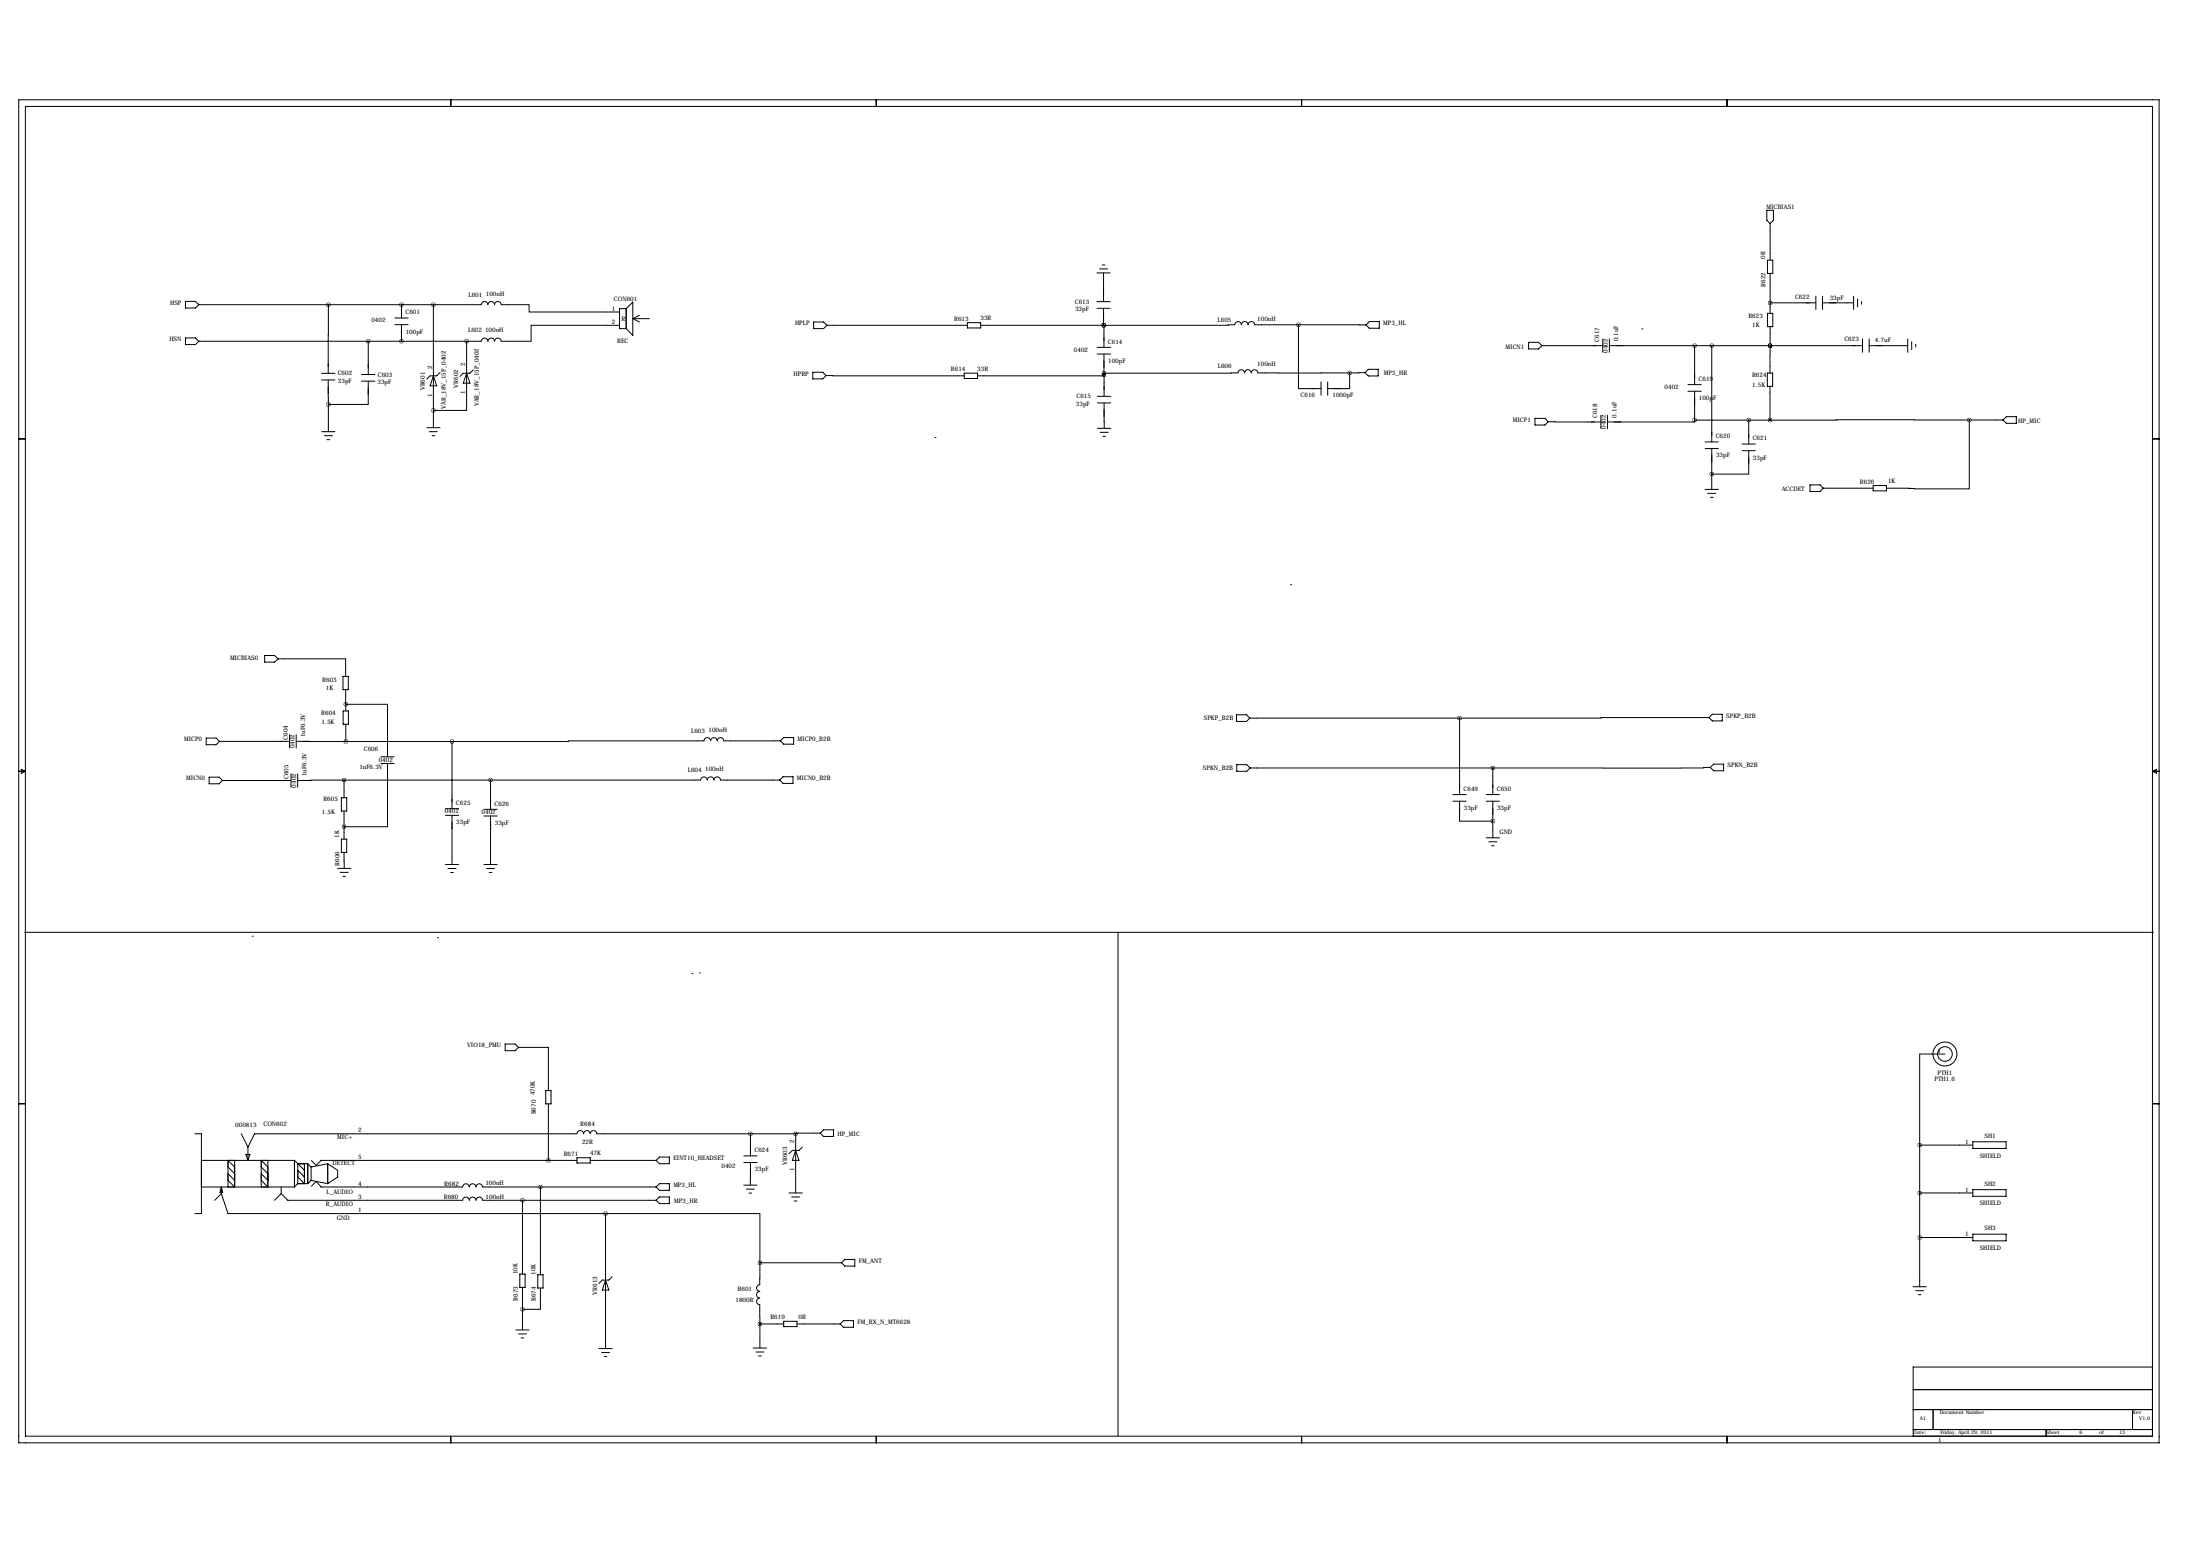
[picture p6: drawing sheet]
<svg xmlns="http://www.w3.org/2000/svg" width="841mm" height="594mm" viewBox="0 0 841 594" stroke-linecap="round" stroke-linejoin="round" font-family="sans-serif">
<g fill="none" stroke="#000" stroke-width=".38">
<path d="M7.2 38.1h817.8v513.1h-817.8zM172.3 38.1v2.6M334.8 38.1v2.6M497.4 38.1v2.6M659.9 38.1v2.6M9.7 40.7h812.8v508h-812.8zM675.1 80.3h2.6v3.8l-1.3 1.3-1.3-1.3zM675.4 99.4h2v5.1h-2zM676.4 85.4v14M70.9 115.1h3.8l1.2 1.3-1.2 1.3h-3.8zM75.9 116.4h108a1.27 1.27 0 0 1 1.3-1.2 1.27 1.27 0 0 1 1.2 1.2 1.27 1.27 0 0 1 1.3-1.2 1.27 1.27 0 0 1 1.3 1.2 1.27 1.27 0 0 1 1.2-1.2 1.27 1.27 0 0 1 1.3 1.2h10.7v2.8h34.5M125.5 116.4l-.1 26.2"/>
<path d="M153.4 116.4h.1M153.4 116.4v5.1M165.6 116.4v47M239.3 117.9h-2.6v7.6h2.6M239.3 117.9v7.6M239.3 117.9l2.5-2.5v12.7l-2.5-2.6M419.2 115.2h5M419.2 117.8h5M419.2 104.3h5M420.2 102.7h3M421.2 101.2h1M421.7 104.3v10.9"/>
<path d="M421.7 117.8v6.5M675.4 119.7h2v5.1h-2zM676.4 104.5v15.2M676.4 115.7h17.5M693.9 113.2v5M696.4 115.7h11.9M696.4 113.2v5M708.3 113.2v5M709.8 114.2v3M711.4 115.2v1M70.9 129.1h3.8l1.2 1.3-1.2 1.2h-3.8zM140.7 130.4v12.7"/>
<path d="M150.9 121.5h5.1M150.9 124h5.1M153.4 124v6.4M178.3 130.4v26.4h-12.7M236.7 124.3h-33.8v6.1h-11.4a1.27 1.27 0 0 0-1.3-1.2 1.27 1.27 0 0 0-1.2 1.2 1.27 1.27 0 0 0-1.3-1.2 1.27 1.27 0 0 0-1.3 1.2 1.27 1.27 0 0 0-1.2-1.2 1.27 1.27 0 0 0-1.3 1.2h-108M241.8 121.7h6.4M241.8 121.7l2.5 1.3M244.3 120.5l-2.5 1.2M310.9 123h3.8l1.3 1.3-1.3 1.2h-3.8zM316 124.3h53.7M369.7 123.3h5.1v2h-5.1zM374.8 124.3h47"/>
<path d="M419.3 132.7h5.1M419.3 135.2h5.1M421.8 124.3v8.4M421.8 135.2v8M496.2 124.1h-16.8a1.27 1.27 0 0 0-1.2-1.2 1.27 1.27 0 0 0-1.3 1.2 1.27 1.27 0 0 0-1.3-1.2 1.27 1.27 0 0 0-1.2 1.2 1.27 1.27 0 0 0-1.3-1.2 1.27 1.27 0 0 0-1.3 1.2h-2.5v.2h-47.5M496.2 124.1h25.8M496.2 124.1v24.4h8.6M523.2 122.9h3.8v2.5h-3.8l-1.2-1.3zM584.1 130.8h3.8l1.3 1.2-1.3 1.3h-3.8zM589.2 132h23.2M612.4 129.5v5.1M615 132h96.7"/>
<path d="M615 129.5v5.1M627.4 125.6h.1M647.5 132v14.9M654.1 132v36.8M676.4 132v10.5M676.4 132h.1M676.4 124.8v7.2M711.7 129.5v5.1M714.2 132h14.8M714.2 129.5v5.1M729 129.5v5.1M730.5 130.5v3.1"/>
<path d="M732 131.5v1.1M122.9 142.6h5.1M122.9 145.2h5.1M125.4 145.2l.1 9.3M125.5 154.5v10.4M138.2 143.1h5.1M138.2 145.6h5.1M140.7 145.6v8.9h-15.2M165.6 143.6l1.3 3.8h-2.6zM168.1 142.3l-1.2 1.3h-2.6l-1.2 1.3M178.3 142.6l1.3 3.8h-2.6zM180.8 141.3l-1.2 1.3h-2.6l-1.2 1.2"/>
<path d="M310.6 142.2h3.8l1.3 1.3-1.3 1.2h-3.8zM315.7 143.5l52.8 .1M368.5 142.6h5v2h-5zM419.4 151.4h5M419.4 153.9h5M421.8 143.2l.1 8.2M421.8 143.2v.4h-48.3M421.9 153.9v9.7M504.8 145.9v5.1M507.3 145.9v5.1M515.7 142.5h-35a1.27 1.27 0 0 0-1.3-1.3 1.27 1.27 0 0 0-1.3 1.3 1.27 1.27 0 0 0-1.2-1.3 1.27 1.27 0 0 0-1.3 1.3 1.27 1.27 0 0 0-1.3-1.3 1.27 1.27 0 0 0-1.2 1.2l-51.3 .2M515.7 142.5v6h-8.4"/>
<path d="M521.6 142.4l-5.9 .1M522.8 141.1h3.8v2.5h-3.8l-1.2-1.2zM586.5 159.8h3.8l1.3 1.3-1.3 1.3h-3.8zM611.7 158.7v5M614.3 158.7v5M645 146.9h5.1M645 149.5h5.1M647.5 149.5v11M675.3 142.5h2.1v5.1h-2.1zM676.4 147.6v12.9M7.2 167.7h2.5M122.9 164.9h5.1"/>
<path d="M124 166.4h3M125 168h1M163.1 163.4h5M164.1 164.9h3M165.1 166.4h1M357.3 167.2h.1M419.4 163.6h5.1M420.4 165.2h3.1M421.4 166.7h1.1M591.6 161.1l20.1 .1M647.5 160.5v.7h-33.2M647.5 160.5h28.9"/>
<path d="M651.6 168.8h5M651.6 171.4h5M654.1 171.4v15.6M665.7 169.6h5.1M665.7 172.2h5.1M668.2 172.2v8.9h-14.1M668.2 160.5v9.1M752.5 160.4l-76.1 .1M752.5 160.4v26.4l-31.6-.3M752.5 160.4h12.9M765.4 160.4l1.3-1.2h3.8v2.5h-3.8zM822.5 167.7h2.5"/>
<path d="M651.6 187h5M652.6 188.5h3M653.6 190h1M691.6 185.2h3.9l1.2 1.3-1.2 1.3h-3.9zM696.7 186.5h19.1M715.8 185.5h5.1v2h-5.1zM493.1 223.4h.1M101.1 250.4h3.9l1.2 1.3-1.2 1.3h-3.9zM106.2 251.7h25.9v6.7M131.1 258.4h2v5.1h-2zM131.1 271.6h2v5.1h-2zM132.1 263.5v5.6"/>
<path d="M132.1 269.1h16v20M132.1 269.1h.1M132.1 269.1v2.5M132.1 276.7v6.6M472.5 273.1h3.8l1.3 1.2-1.3 1.3h-3.8zM477.6 274.3h80.1M557.7 274.3v29.2M653 274.1l-95.3 .2M654.3 272.9h3.8v2.5h-3.8l-1.3-1.3zM7.2 294.7h2.5M8.2 293.9l1.5 .8-1.5 .7zM78.8 282h3.8l1.3 1.2-1.3 1.3h-3.8z"/>
<path d="M79.9 296.9h3.8l1.3 1.3-1.3 1.2h-3.8zM83.9 283.2h26.7M85 298.2h26.2M110.6 280.7v5.1M111.2 295.6v5.1M113.2 283.2l18.9 .1M113.2 280.7v5.1M113.7 295.6v5.1M131.5 298l-17.8 .2M131.5 298v6.8M131.5 298h136.2M132.1 283.3h40.6"/>
<path d="M145.5 289.1h5.1M145.5 291.7h5.1M148.1 291.7v24.1h-16.6M172.7 283.3v25.6M187.5 298v11.2M267.7 298a1.27 1.27 0 0 1 1.3-1.2 1.27 1.27 0 0 1 1.3 1.2M270.3 298a1.27 1.27 0 0 1 1.2-1.2 1.27 1.27 0 0 1 1.3 1.2M272.8 298a1.27 1.27 0 0 1 1.3-1.2 1.27 1.27 0 0 1 1.2 1.2h22.6M298.2 283h-21.6a1.27 1.27 0 0 0-1.3-1.2 1.27 1.27 0 0 0-1.2 1.2 1.27 1.27 0 0 0-1.3-1.2 1.27 1.27 0 0 0-1.3 1.2 1.27 1.27 0 0 0-1.2-1.2 1.27 1.27 0 0 0-1.3 1.2l-96.3 .3M299.2 296.7h3.8v2.6h-3.8l-1.3-1.3zM299.5 281.8h3.8v2.5h-3.8l-1.3-1.3zM472.6 292.1h3.8l1.3 1.3-1.3 1.3h-3.8z"/>
<path d="M477.7 293.4h92.7M570.4 293.4v10.1M653.5 293.2l-11.1 .2h-72M654.8 291.9h3.8v2.6h-3.8l-1.3-1.3zM822.5 294.7h2.5M822.5 294.7l1.5-.8v1.5zM130.5 304.8h2v5h-2zM131.5 309.8v10.8M170.2 308.9h5.1M170.2 311.5h5.1M172.7 311.5v18.8M184.9 309.2h5.1"/>
<path d="M184.9 311.7h5.1M187.5 311.7v18.6M555.2 303.5h5.1M555.2 306.1h5.1M557.7 306.1v7.6h12.7M567.9 303.5h5.1M567.9 306.1h5.1M570.4 306.1v14M129 331.7h5.1M130 333.3h3M130.5 320.6h2v5h-2zM131 334.8h1"/>
<path d="M131.5 325.6v6.1M170.2 330.3h5.1M171.2 331.8h3M172.2 333.3h1M184.9 330.3h5.1M185.9 331.8h3.1M186.9 333.3h1.1M567.9 320.1h5.1M568.9 321.6h3.1M569.9 323.1h1M9.4 356.2h813.6M96.4 357.7h.1"/>
<path d="M167.2 358.2h.1M427.2 356.2v192.3M264.4 371.9h.1M267.2 371.7h.1M193 398.9h3.8l1.3 1.2-1.3 1.3h-3.8zM198.1 400.1h11.4v16.5M208.5 416.6h2.1v5.1h-2.1zM743.2 402.7h-9.6v34.8M7.2 421.7h2.5M74.4 433.1h2.6v30.5h-2.6M92.2 433.1l2.5 5.1M94.7 438.2v5.1"/>
<path d="M209.5 421.7v21.6M286.8 433.1v8.5M304 433.1h-75.9a1.27 1.27 0 0 0-1.3-1.2 1.27 1.27 0 0 0-1.2 1.2 1.27 1.27 0 0 0-1.3-1.2 1.27 1.27 0 0 0-1.3 1.2 1.27 1.27 0 0 0-1.3-1.2 1.27 1.27 0 0 0-1.2 1.2h-123.2l-2.6 5.1M304 433.1h.1M304 439.5l1.3 3.8h-2.5zM304 433.1v22.6M306.6 438.2l-1.3 1.3h-2.5l-1.3 1.3M313.4 432.9h-9.4v.2M313.4 432.9l1.3-1.3h3.8v2.6h-3.8zM733.6 437.5h20.3M733.6 437.5v54.1M753.9 436.2h12.7v2.5h-12.7z"/>
<path d="M822.5 421.7h2.5M77 443.3h35.5M77 453.5h35.5M84.6 456l-2.6 2.5M84.6 453.5v2.5M84.6 456l2.5 7.6h144.3M84.6 453.5l.5 2h-1zM87.1 448.4l2.6 2.5M87.1 445.8l2.6 2.6M89.7 443.3v10.2l-2.6-2.6M89.7 445.8l-2.6-2.5v10.2M94 441h1.5l-.8 2.3z"/>
<path d="M99.8 448.4l2.6 2.5M99.8 445.8l2.6 2.6M102.4 443.3v10.2l-2.6-2.6M102.4 445.8l-2.6-2.5v10.2M107.4 456l2.6 2.5h66.8a1.27 1.27 0 0 1 1.3-1.2 1.27 1.27 0 0 1 1.2 1.2 1.27 1.27 0 0 1 1.3-1.2 1.27 1.27 0 0 1 1.3 1.2 1.27 1.27 0 0 1 1.2-1.2 1.27 1.27 0 0 1 1.3 1.2h66.3M107.4 453.5v2.5M107.4 456l-2.5 2.5M112.5 443.3l3.8 3.8M112.5 443.3v10.2M113.8 452.2h3.8M113.8 447.1l2.5 2.6M113.8 452.2l-1.3 1.3"/>
<path d="M116.3 444.6v7.6l-2.5-2.5M117.6 444.6h-3.8v7.6M117.6 444.6l1.3 1.2M117.6 444.6v7.6M118.9 445.8v5.1M118.9 450.9l-1.3 1.3M118.9 450.9l6.3 1.3M119 453.2l1.9-1.9 1.8 2.2 54.1-.1a1.27 1.27 0 0 1 1.3-1.2 1.27 1.27 0 0 1 1.2 1.3 1.27 1.27 0 0 1 1.3-1.3 1.27 1.27 0 0 1 1.3 1.3 1.27 1.27 0 0 1 1.2-1.3 1.27 1.27 0 0 1 1.3 1.3h66.3M125.2 444.6l3.8 2.5v2.6l-3.8 2.5M125.2 444.6v7.6M125.2 444.6l-6.3 1.2M199.6 458.5v28.2"/>
<path d="M206.5 453.5v33.5M220.5 442.3h5.1v2h-5.1zM220.5 443.3h-97.8l-1.8 1.9-1.9-1.8M225.6 443.3h25.1M250.7 458.5l1.3-1.2h3.8v2.5h-3.8zM252 442h3.8v2.6h-3.8l-1.3-1.3zM252 452.2h3.8v2.5h-3.8l-1.3-1.2zM284.2 452.7h5.1M284.2 441.6h5.1M284.2 444.1h5.1M285.2 454.3h3M286.2 455.8h1"/>
<path d="M286.8 444.1l-.1 8.6M301.5 455.7h5.1M302.5 457.3h3.1M303.5 458.8h1M733.6 455.7h20.3M753.9 454.5h12.7v2.5h-12.7zM231.4 463.6h59v18.8M231.4 463.6v51.6M733.6 472.8h20.3M753.9 471.5h12.7v2.5h-12.7zM198.6 486.7h2.1v5.1h-2.1zM199.6 491.8v16.3"/>
<path d="M205.5 487h2v5.1h-2zM206.5 492.1v8.1h-6.9M231.4 489l1.3 3.8h-2.6zM233.9 487.8l-1.2 1.2h-2.6l-1.2 1.3M290.4 482.4l-.1 8.4a1.27 1.27 0 0 0-1.2 1.3 1.27 1.27 0 0 0 1.2 1.2 1.27 1.27 0 0 0-1.2 1.3 1.27 1.27 0 0 0 1.2 1.3 1.27 1.27 0 0 0-1.2 1.2 1.27 1.27 0 0 0 1.2 1.3l.1 7.4M290.4 482.4h31.2M322.8 481.1h3.8v2.6h-3.8l-1.2-1.3zM731 491.6h5.1M732 493.1h3.1M733 494.6h1.1M197.1 508.1h5.1M198.1 509.6h3.1"/>
<path d="M199.1 511.1h1.1M228.9 515.2h5M229.9 516.7h3M230.9 518.2h1M287.8 515h5.1M288.8 516.5h3.1M289.9 518h1M290.4 505.8h9.1M290.4 505.8v9.2M299.5 504.8h5v2h-5zM304.5 505.8h16.6M322.3 504.5h3.8v2.6h-3.8l-1.2-1.3z"/>
<path d="M731.1 530.9h91.4M731.1 538.5h91.4M738.7 538.5v7.6M814.9 538.5v7.6M822.5 522.2h-91.4v26.5M172.3 548.7v2.5M334.8 548.7v2.5M497.4 548.7v2.5M659.9 548.7v2.5M731.1 546.1h91.4M781.9 546.1v2.6"/>
<circle cx="743.2" cy="402.7" r="4.6"/>
<circle cx="743.2" cy="402.7" r="2.79"/>
</g>
<path d="M140.7 130.4a.05 .05 0 0 0 .1 0 .05 .05 0 0 0-.1 0zM125.4 154.5a.05 .05 0 0 0 .1 0 .05 .05 0 0 0-.1 0zM153.4 116.4a.05 .05 0 0 0 .1 0 .05 .05 0 0 0-.1 0zM153.4 130.4a.05 .05 0 0 0 .1 0 .05 .05 0 0 0-.1 0zM132.1 269.1a.05 .05 0 0 0 .1 0 .05 .05 0 0 0-.1 0zM131.4 315.8a.05 .05 0 0 0 .1 0 .05 .05 0 0 0-.1 0zM421.6 124.3a.05 .05 0 0 0 .1 0 .05 .05 0 0 0-.1 0zM421.8 143.2a.05 .05 0 0 0 .1 0 .05 .05 0 0 0-.1 0zM421.8 124.3a.05 .05 0 0 0 .1 0 .05 .05 0 0 0-.1 0zM421.8 142.6a.05 .05 0 0 0 .1 0 .05 .05 0 0 0-.1 0zM496.1 124.1a.05 .05 0 0 0 .1 0 .05 .05 0 0 0-.1 0zM515.7 142.5a.05 .05 0 0 0 .1 0 .05 .05 0 0 0-.1 0zM647.5 132a.06 .06 0 0 0 .1 0 .06 .06 0 0 0-.1 0zM647.5 160.5a.06 .06 0 0 0 .1 0 .06 .06 0 0 0-.1 0zM654 181.1a.1 .1 0 0 0 .2 0 .1 .1 0 0 0-.2 0zM676.3 115.7a.1 .1 0 0 0 .2 0 .1 .1 0 0 0-.2 0zM654 132a.1 .1 0 0 0 .2 0 .1 .1 0 0 0-.2 0zM668.2 160.5a.05 .05 0 0 0 .1 0 .05 .05 0 0 0-.1 0zM752.4 160.4a.1 .1 0 0 0 .2 0 .1 .1 0 0 0-.2 0zM676.3 132a.1 .1 0 0 0 .2 0 .1 .1 0 0 0-.2 0zM676.3 132a.1 .1 0 0 0 .2 0 .1 .1 0 0 0-.2 0zM676.3 160.5a.05 .05 0 0 0 .1 0 .05 .05 0 0 0-.1 0zM125.4 116.4a.05 .05 0 0 0 .1 0 .05 .05 0 0 0-.1 0zM132.1 283.3a.05 .05 0 0 0 .1 0 .05 .05 0 0 0-.1 0zM131.4 298a.05 .05 0 0 0 .1 0 .05 .05 0 0 0-.1 0zM172.7 283.3a.05 .05 0 0 0 .1 0 .05 .05 0 0 0-.1 0zM187.4 298a.05 .05 0 0 0 .1 0 .05 .05 0 0 0-.1 0zM165.6 116.4a.05 .05 0 0 0 .1 0 .05 .05 0 0 0-.1 0zM178.3 130.4a.05 .05 0 0 0 .1 0 .05 .05 0 0 0-.1 0zM165.6 156.8a.05 .05 0 0 0 .1 0 .05 .05 0 0 0-.1 0zM206.4 453.5a.1 .1 0 0 0 .2 0 .1 .1 0 0 0-.2 0zM209.5 443.3a.06 .06 0 0 0 .1 0 .06 .06 0 0 0-.1 0zM304 433.1a.05 .05 0 0 0 .1 0 .05 .05 0 0 0-.1 0zM286.7 433.1a.06 .06 0 0 0 .1 0 .06 .06 0 0 0-.1 0zM199.6 500.2a.05 .05 0 0 0 .1 0 .05 .05 0 0 0-.1 0zM290.3 482.4a.06 .06 0 0 0 .1 0 .06 .06 0 0 0-.1 0zM290.3 505.8a.06 .06 0 0 0 .1 0 .06 .06 0 0 0-.1 0zM231.3 463.6a.05 .05 0 0 0 .1 0 .05 .05 0 0 0-.1 0zM570.4 313.7a.05 .05 0 0 0 .1 0 .05 .05 0 0 0-.1 0zM557.7 274.3a.05 .05 0 0 0 .1 0 .05 .05 0 0 0-.1 0zM570.4 293.4a.05 .05 0 0 0 .1 0 .05 .05 0 0 0-.1 0zM199.6 458.5a.06 .06 0 0 0 .1 0 .06 .06 0 0 0-.1 0zM733.5 455.7a.05 .05 0 0 0 .1 0 .05 .05 0 0 0-.1 0zM733.5 472.8a.05 .05 0 0 0 .1 0 .05 .05 0 0 0-.1 0zM733.5 437.5a.05 .05 0 0 0 .1 0 .05 .05 0 0 0-.1 0z" fill="#000" stroke="#000" stroke-width="1.5"/>
<g font-size="2.4">
<text x="675" y="79.8">MICBIAS1</text>
<text x="674.5" y="98.8" transform="rotate(-90 674.5 98.8)">0R</text>
<text x="179" y="113.5">L601</text>
<text x="185.6" y="113.1">100nH</text>
<text x="674.6" y="109.5" transform="rotate(-90 674.6 109.5)">R622</text>
<text x="65" y="116.4">HSP</text>
<text x="233.8" y="118.7">1</text>
<text x="234.6" y="114.8">CON601</text>
<text x="410.7" y="116">C613</text>
<text x="410.8" y="118.8">33pF</text>
<text x="685.9" y="114.1">C622</text>
<text x="699.2" y="114.5">33pF</text>
<text x="141.9" y="123.1">0402</text>
<text x="154.9" y="120.1">C601</text>
<text x="233.8" y="123.8">2</text>
<text x="237.5" y="122.8">R</text>
<text x="303.8" y="124.3">HPLP</text>
<text x="364.6" y="122.5">R613</text>
<text x="374.7" y="122.4">33R</text>
<text x="465.3" y="122.9">L605</text>
<text x="480.4" y="122.5">100nH</text>
<text x="528.6" y="124.1">MP3_HL</text>
<text x="668.1" y="121.6">R623</text>
<text x="669.5" y="124.8">1K</text>
<text x="64.7" y="130.4">HSN</text>
<text x="155" y="127.4">100pF</text>
<text x="178.9" y="127">L602</text>
<text x="185.3" y="126.7">100nH</text>
<text x="235.8" y="131">REC</text>
<text x="423.4" y="131.3">C614</text>
<text x="611" y="130.5" transform="rotate(-90 611 130.5)">C617</text>
<text x="618.4" y="130.4" transform="rotate(-90 618.4 130.4)">0.1uF</text>
<text x="704.8" y="130.5">C623</text>
<text x="716.5" y="130.7">4.7uF</text>
<text x="410.4" y="134.4">0402</text>
<text x="575.3" y="133.5">MICN1</text>
<text x="614.4" y="134.8" transform="rotate(-90 614.4 134.8)">0402</text>
<text x="129" y="143.3">C602</text>
<text x="144.4" y="143.9">C603</text>
<text x="165.1" y="140.8" transform="rotate(-90 165.1 140.8)">2</text>
<text x="177.8" y="139.8" transform="rotate(-90 177.8 139.8)">2</text>
<text x="303.2" y="143.5">HPRP</text>
<text x="363.4" y="141.8">R614</text>
<text x="373.5" y="141.7">33R</text>
<text x="423.5" y="138.6">100pF</text>
<text x="465.4" y="140.6">L606</text>
<text x="480.4" y="140">100nH</text>
<text x="528.8" y="143.4">MP3_HR</text>
<text x="129.1" y="146.3">33pF</text>
<text x="144.3" y="146.8">33pF</text>
<text x="162.4" y="149.1" transform="rotate(-90 162.4 149.1)">VR601</text>
<text x="175.1" y="148.1" transform="rotate(-90 175.1 148.1)">VR602</text>
<text x="636.1" y="148.6">0402</text>
<text x="649.1" y="145.5">C619</text>
<text x="669.5" y="144.2">R624</text>
<text x="669.6" y="147.7">1.5K</text>
<text x="165.1" y="151.5" transform="rotate(-90 165.1 151.5)">1</text>
<text x="177.8" y="150.5" transform="rotate(-90 177.8 150.5)">1</text>
<text x="183" y="155.2" transform="rotate(-90 183 155.2)">VAR_18V_15P_0402</text>
<text x="411.1" y="155.1">33pF</text>
<text x="411.3" y="152.1">C615</text>
<text x="497" y="151.6">C616</text>
<text x="509.2" y="151.8">1000pF</text>
<text x="649.2" y="152.9">100pF</text>
<text x="170.3" y="156.2" transform="rotate(-90 170.3 156.2)">VAR_18V_15P_0402</text>
<text x="578.1" y="161.1">MICP1</text>
<text x="610.3" y="159.7" transform="rotate(-90 610.3 159.7)">C618</text>
<text x="617.7" y="159.6" transform="rotate(-90 617.7 159.6)">0.1uF</text>
<text x="771.2" y="161.6">HP_MIC</text>
<text x="613.6" y="163.8" transform="rotate(-90 613.6 163.8)">0402</text>
<text x="655.6" y="167.4">C620</text>
<text x="669.7" y="168.2">C621</text>
<text x="655.7" y="174.8">33pF</text>
<text x="669.8" y="175.6">33pF</text>
<text x="710.7" y="184.7">R626</text>
<text x="721.5" y="184.6">1K</text>
<text x="680.8" y="187.5">ACCDET</text>
<text x="87.9" y="252.2">MICBIAS0</text>
<text x="123.1" y="260.4">R603</text>
<text x="124.5" y="263.7">1K</text>
<text x="122.7" y="273">R604</text>
<text x="460" y="275.2">SPKP_B2B</text>
<text x="659.6" y="274.1">SPKP_B2B</text>
<text x="116.6" y="281.6" transform="rotate(-90 116.6 281.6)">1uF6.3V</text>
<text x="122.8" y="276.6">1.5K</text>
<text x="264.1" y="280.1">L603</text>
<text x="270.7" y="279.7">100nH</text>
<text x="70.3" y="283.2">MICP0</text>
<text x="109.9" y="282.6" transform="rotate(-90 109.9 282.6)">C604</text>
<text x="112.5" y="285.9" transform="rotate(-90 112.5 285.9)">0402</text>
<text x="139" y="287.1">C606</text>
<text x="304.8" y="283">MICP0_B2B</text>
<text x="137.3" y="293.7">1uF6.3V</text>
<text x="144.7" y="291">0402</text>
<text x="660.1" y="293.2">SPKN_B2B</text>
<text x="71.2" y="298.2">MICN0</text>
<text x="110.2" y="297.6" transform="rotate(-90 110.2 297.6)">C605</text>
<text x="117.1" y="296.5" transform="rotate(-90 117.1 296.5)">1uF6.3V</text>
<text x="262.8" y="295.1">L604</text>
<text x="269.5" y="294.7">100nH</text>
<text x="304.5" y="298">MICN0_B2B</text>
<text x="459.7" y="294.3">SPKN_B2B</text>
<text x="113.1" y="300.9" transform="rotate(-90 113.1 300.9)">0402</text>
<text x="123.6" y="305.9">R605</text>
<text x="559.3" y="302.1">C649</text>
<text x="572" y="302.1">C650</text>
<text x="123" y="311">1.5K</text>
<text x="169.9" y="310.7">0402</text>
<text x="174.2" y="307.5">C625</text>
<text x="184" y="311">0402</text>
<text x="189" y="307.8">C626</text>
<text x="559.4" y="309.5">33pF</text>
<text x="572.1" y="309.5">33pF</text>
<text x="174.3" y="314.9">33pF</text>
<text x="189.1" y="315.1">33pF</text>
<text x="129.6" y="320" transform="rotate(-90 129.6 320)">1K</text>
<text x="573" y="318.8">GND</text>
<text x="129.7" y="330.7" transform="rotate(-90 129.7 330.7)">R606</text>
<text x="178.5" y="400.1">VIO18_PMU</text>
<text x="740.3" y="402.2">1</text>
<text x="739.2" y="413.1">PTH1.6</text>
<text x="740.4" y="410.7">PTH1</text>
<text x="204.4" y="418.4" transform="rotate(-90 204.4 418.4)">470K</text>
<text x="204.7" y="425.8" transform="rotate(-90 204.7 425.8)">R670</text>
<text x="89.9" y="430.6">000813</text>
<text x="100.7" y="430.2">CON602</text>
<text x="221.8" y="430.1">R684</text>
<text x="128.9" y="435.2">MIC+</text>
<text x="136.9" y="432.6">2</text>
<text x="222.4" y="437.1">22R</text>
<text x="303.5" y="436.7" transform="rotate(-90 303.5 436.7)">2</text>
<text x="320" y="434.2">HP_MIC</text>
<text x="751" y="437">1</text>
<text x="758.3" y="434.7">SH1</text>
<text x="136.9" y="442.8">5</text>
<text x="215.4" y="441.5">R671</text>
<text x="225.5" y="441.4">47K</text>
<text x="257.3" y="443.3">EINT10_HEADSET</text>
<text x="288.3" y="440.2">C624</text>
<text x="756.5" y="442.2">SHIELD</text>
<text x="127.1" y="445.1">DETECT</text>
<text x="275.7" y="446.1">0402</text>
<text x="288.4" y="447.5">33pF</text>
<text x="300.8" y="445.1" transform="rotate(-90 300.8 445.1)">VR603</text>
<text x="303.5" y="447.5" transform="rotate(-90 303.5 447.5)">1</text>
<text x="136.9" y="453">4</text>
<text x="169.8" y="453">R682</text>
<text x="185.5" y="452.7">100nH</text>
<text x="257.3" y="453.5">MP3_HL</text>
<text x="751" y="455.2">1</text>
<text x="758.3" y="453">SH2</text>
<text x="124.5" y="460.6">R_AUDIO</text>
<text x="124.8" y="456.1">L_AUDIO</text>
<text x="136.9" y="458">3</text>
<text x="169.6" y="458.2">R680</text>
<text x="185.5" y="457.9">100nH</text>
<text x="257.6" y="459.5">MP3_HR</text>
<text x="756.5" y="460.5">SHIELD</text>
<text x="128.7" y="466">GND</text>
<text x="136.9" y="463.1">1</text>
<text x="751" y="472.3">1</text>
<text x="758.3" y="470">SH3</text>
<text x="756.5" y="477.5">SHIELD</text>
<text x="328.2" y="482.4">FM_ANT</text>
<text x="197.7" y="486.8" transform="rotate(-90 197.7 486.8)">10K</text>
<text x="204.6" y="487.1" transform="rotate(-90 204.6 487.1)">10K</text>
<text x="197.9" y="496.9" transform="rotate(-90 197.9 496.9)">R673</text>
<text x="204.7" y="497.1" transform="rotate(-90 204.7 497.1)">R674</text>
<text x="228.1" y="494.6" transform="rotate(-90 228.1 494.6)">VR613</text>
<text x="281.1" y="497.4">1800R</text>
<text x="281.8" y="493.2">B601</text>
<text x="305.2" y="503.9">0R</text>
<text x="294.4" y="504">R619</text>
<text x="327.7" y="505.8">FM_RX_N_MT6628</text>
</g>
<text font-size="2.3" x="740.6" y="550.7">1</text>
<g font-size="2">
<text x="733.6" y="542.6">A1</text>
<text x="741.2" y="540">Document Number</text>
<text x="814.9" y="540">Rev</text>
<text x="817.4" y="542.6">V1.0</text>
<text x="731.1" y="547.6">Date:</text>
<text x="741.5" y="547.6">Friday, April 29, 2011</text>
<text x="781.9" y="547.6">Sheet</text>
<text x="794.6" y="547.6">6</text>
<text x="802.2" y="547.6">of</text>
<text x="809.8" y="547.6">13</text>
</g>
</svg>
